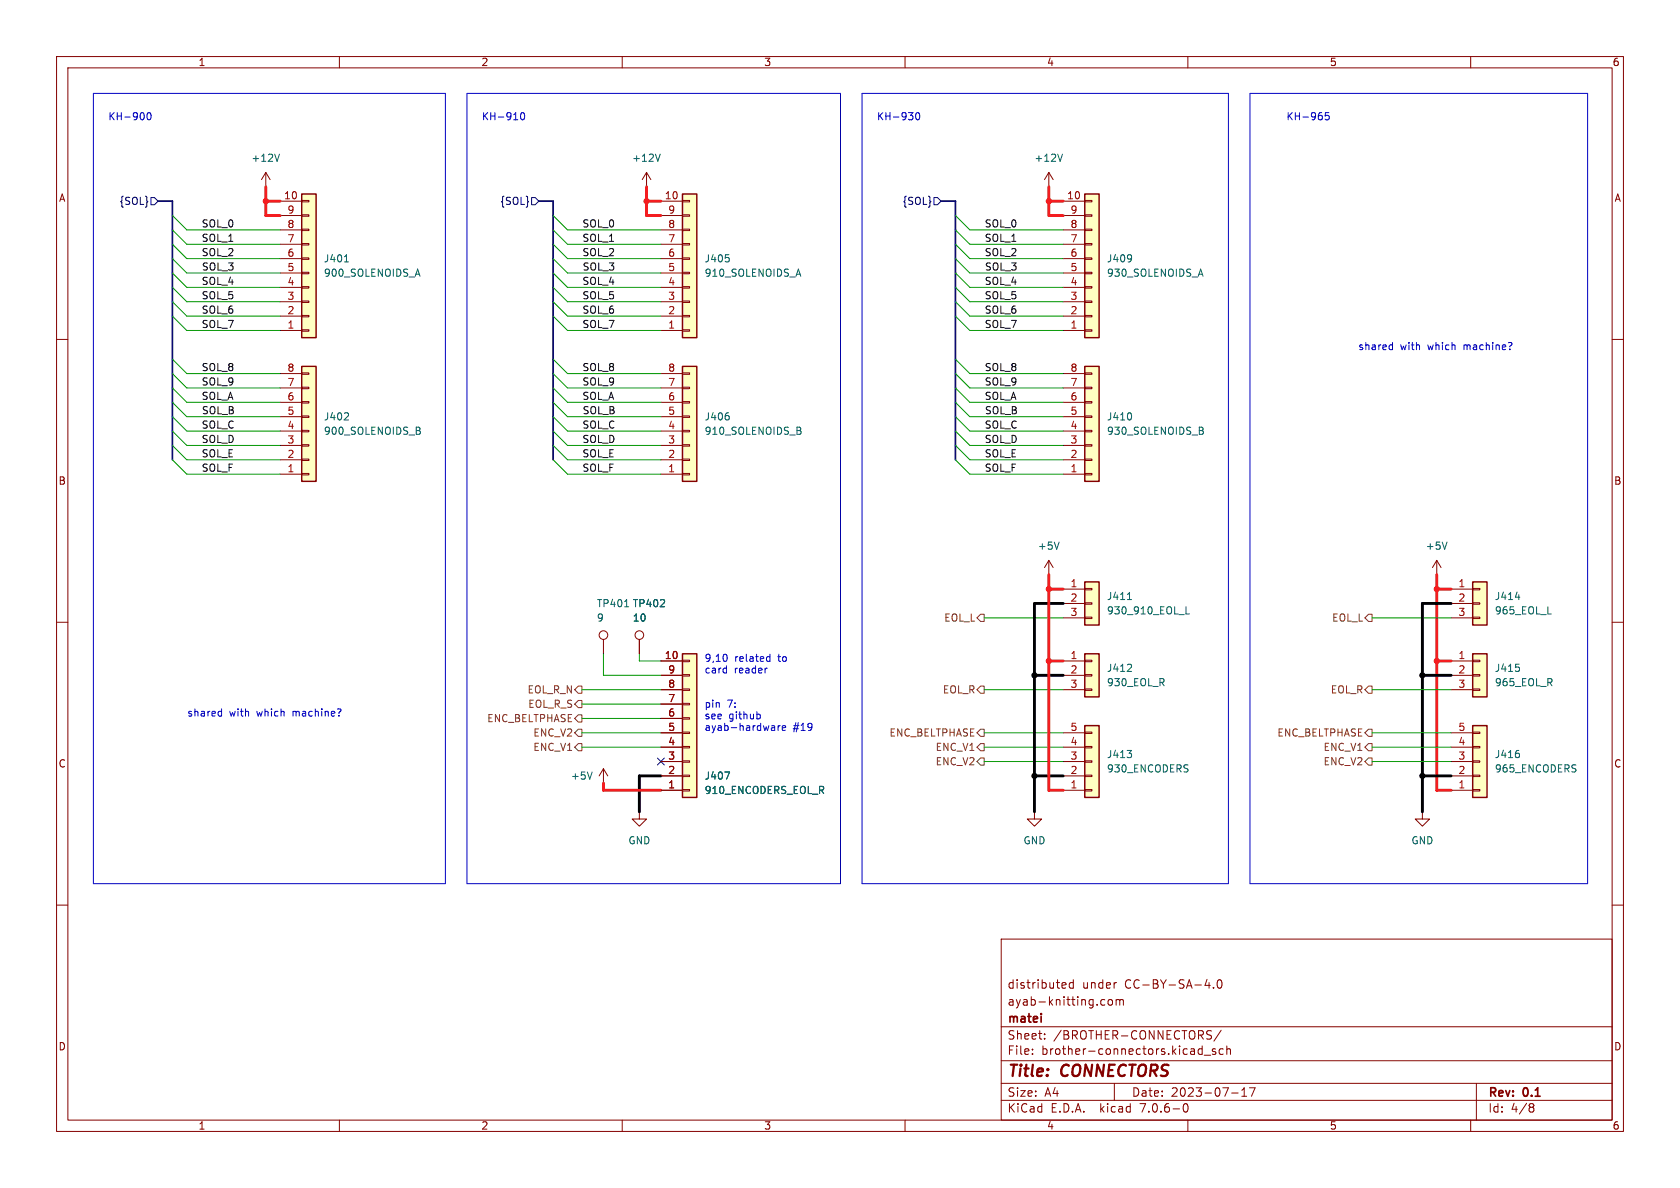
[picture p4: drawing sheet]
<svg xmlns="http://www.w3.org/2000/svg" width="297mm" height="210mm" viewBox="0 0 297 210" stroke-linecap="round" stroke-linejoin="round" font-family="sans-serif">
<g fill="none" stroke="#840000" stroke-width=".18">
<path d="M10 10h277v190h-277zM12 12h273v186h-273zM60 10v2M110 10v2M160 10v2M210 10v2M260 10v2M47 30.5l-.8 1.3M47 30.5v2.5M47 30.5l.8 1.3M49.5 35.6h3.8M49.5 38.1h3.8"/>
<path d="M53.3 35.4h1.3v.3h-1.3zM53.3 38h1.3v.2h-1.3zM114.3 30.5l-.8 1.3M114.3 30.5v2.5M114.3 30.5l.8 1.3M116.8 35.6h3.8M116.8 38.1h3.8M120.6 35.4h1.3v.3h-1.3zM120.6 38h1.3v.2h-1.3zM185.4 30.5v2.5M185.4 30.5l-.7 1.3M185.4 30.5l.8 1.3"/>
<path d="M188 35.6h3.8M188 38.1h3.8M191.8 35.4h1.2v.3h-1.2zM191.8 38h1.2v.2h-1.2zM10 60h2M49.5 58.4h3.8M49.5 55.9h3.8M49.5 53.3h3.8M49.5 50.8h3.8M49.5 48.3h3.8M49.5 45.7h3.8M49.5 43.2h3.8"/>
<path d="M49.5 40.6h3.8M53.3 40.5h1.3v.3h-1.3zM53.3 43.1h1.3v.2h-1.3zM53.3 45.6h1.3v.2h-1.3zM53.3 48.1h1.3v.3h-1.3zM53.3 50.7h1.3v.2h-1.3zM53.3 53.2h1.3v.3h-1.3zM53.3 55.8h1.3v.2h-1.3zM53.3 58.3h1.3v.2h-1.3zM116.8 58.4h3.8M116.8 55.9h3.8M116.8 53.3h3.8"/>
<path d="M116.8 50.8h3.8M116.8 48.3h3.8M116.8 45.7h3.8M116.8 43.2h3.8M116.8 40.6h3.8M120.6 40.5h1.3v.3h-1.3zM120.6 43.1h1.3v.2h-1.3zM120.6 45.6h1.3v.2h-1.3zM120.6 48.1h1.3v.3h-1.3zM120.6 50.7h1.3v.2h-1.3zM120.6 53.2h1.3v.3h-1.3zM120.6 55.8h1.3v.2h-1.3z"/>
<path d="M120.6 58.3h1.3v.2h-1.3zM188 58.4h3.8M188 55.9h3.8M188 53.3h3.8M188 50.8h3.8M188 48.3h3.8M188 45.7h3.8M188 43.2h3.8M188 40.6h3.8M191.8 40.5h1.2v.3h-1.2zM191.8 43.1h1.2v.2h-1.2zM191.8 45.6h1.2v.2h-1.2z"/>
<path d="M191.8 48.1h1.2v.3h-1.2zM191.8 50.7h1.2v.2h-1.2zM191.8 53.2h1.2v.3h-1.2zM191.8 55.8h1.2v.2h-1.2zM191.8 58.3h1.2v.2h-1.2zM285 60h2M49.5 78.7h3.8M49.5 76.2h3.8M49.5 73.7h3.8M49.5 71.1h3.8M49.5 68.6h3.8M49.5 66h3.8"/>
<path d="M53.3 65.9h1.3v.3h-1.3zM53.3 68.5h1.3v.2h-1.3zM53.3 71h1.3v.2h-1.3zM53.3 73.5h1.3v.3h-1.3zM53.3 76.1h1.3v.2h-1.3zM53.3 78.6h1.3v.3h-1.3zM116.8 78.7h3.8M116.8 76.2h3.8M116.8 73.7h3.8M116.8 71.1h3.8M116.8 68.6h3.8M116.8 66h3.8"/>
<path d="M120.6 65.9h1.3v.3h-1.3zM120.6 68.5h1.3v.2h-1.3zM120.6 71h1.3v.2h-1.3zM120.6 73.5h1.3v.3h-1.3zM120.6 76.1h1.3v.2h-1.3zM120.6 78.6h1.3v.3h-1.3zM188 78.7h3.8M188 76.2h3.8M188 73.7h3.8M188 71.1h3.8M188 68.6h3.8M188 66h3.8"/>
<path d="M191.8 65.9h1.2v.3h-1.2zM191.8 68.5h1.2v.2h-1.2zM191.8 71h1.2v.2h-1.2zM191.8 73.5h1.2v.3h-1.2zM191.8 76.1h1.2v.2h-1.2zM191.8 78.6h1.2v.3h-1.2zM49.5 83.8h3.8M49.5 81.3h3.8M53.3 81.2h1.3v.2h-1.3zM53.3 83.7h1.3v.2h-1.3zM116.8 83.8h3.8M116.8 81.3h3.8"/>
<path d="M120.6 81.2h1.3v.2h-1.3zM120.6 83.7h1.3v.2h-1.3zM185.4 99.1l-.7 1.2M185.4 99.1v2.5M185.4 99.1l.8 1.2M188 83.8h3.8M188 81.3h3.8M191.8 81.2h1.2v.2h-1.2zM191.8 83.7h1.2v.2h-1.2zM254 99.1l-.8 1.2M254 99.1v2.5M254 99.1l.8 1.2"/>
<path d="M10 110h2M106.7 113v2.6M113 113v2.6M116.8 116.8h3.8M116.8 119.4h3.8M120.6 116.7h1.3v.3h-1.3zM120.6 119.3h1.3v.2h-1.3zM188 104.1h3.8M188 106.7h3.8M188 109.2h3.8M188 116.8h3.8M188 119.4h3.8"/>
<path d="M191.8 109.1h1.2v.2h-1.2zM191.8 106.6h1.2v.2h-1.2zM191.8 104h1.2v.3h-1.2zM191.8 119.3h1.2v.2h-1.2zM191.8 116.7h1.2v.3h-1.2zM256.5 104.1h3.8M256.5 106.7h3.8M256.5 109.2h3.8M256.5 116.8h3.8M256.5 119.4h3.8M260.3 119.3h1.3v.2h-1.3zM260.3 116.7h1.3v.3h-1.3z"/>
<path d="M260.3 109.1h1.3v.2h-1.3zM260.3 106.6h1.3v.2h-1.3zM260.3 104h1.3v.3h-1.3zM285 110h2M106.7 135.9v2.5M106.7 135.9l-.8 1.3M106.7 135.9l.7 1.3M116.8 139.7h3.8M116.8 137.2h3.8M116.8 134.6h3.8M116.8 132.1h3.8M116.8 129.5h3.8"/>
<path d="M116.8 121.9h3.8M116.8 127h3.8M116.8 124.5h3.8M120.6 121.8h1.3v.2h-1.3zM120.6 124.3h1.3v.3h-1.3zM120.6 126.9h1.3v.2h-1.3zM120.6 129.4h1.3v.3h-1.3zM120.6 132h1.3v.2h-1.3zM120.6 134.5h1.3v.2h-1.3zM120.6 137h1.3v.3h-1.3zM120.6 139.6h1.3v.2h-1.3zM188 139.7h3.8"/>
<path d="M188 137.2h3.8M188 134.6h3.8M188 132.1h3.8M188 129.5h3.8M188 121.9h3.8M191.8 129.4h1.2v.3h-1.2zM191.8 132h1.2v.2h-1.2zM191.8 134.5h1.2v.2h-1.2zM191.8 137h1.2v.3h-1.2zM191.8 139.6h1.2v.2h-1.2zM191.8 121.8h1.2v.2h-1.2zM256.5 139.7h3.8"/>
<path d="M256.5 137.2h3.8M256.5 134.6h3.8M256.5 132.1h3.8M256.5 129.5h3.8M256.5 121.9h3.8M260.3 121.8h1.3v.2h-1.3zM260.3 129.4h1.3v.3h-1.3zM260.3 132h1.3v.2h-1.3zM260.3 134.5h1.3v.2h-1.3zM260.3 137h1.3v.3h-1.3zM260.3 139.6h1.3v.2h-1.3zM10 160h2"/>
<path d="M113 143.5v1.3h1.3l-1.3 1.3-1.2-1.3h1.2M182.9 143.5v1.3h1.2l-1.2 1.3-1.3-1.3h1.3M251.5 143.5v1.3h1.2l-1.2 1.3-1.3-1.3h1.3M285 160h2M177 166h108v32h-108zM188.2 173.7l.3 .4-.8 .1M188.4 174.6l-.2 .1M189.7 173.8l-.4-.1-.3 .3v.4l.2 .2h.5M189.7 173.2v1.5M194.9 176.7l.4 .1M195.3 177.6l-.4 .1M196 176.8l.2-.1 .4 .1 .1 .6-.2 .2-.3 .1-.2-.1z"/>
<path d="M197.2 173.7h.2M197.3 176.8l.4-.1 .3 .2M197.3 176.7v1M198 176.9l.2-.2 .3 .1 .1 .9M198 176.9v.8M213.4 173.1l-.4 1.1h1M213.7 173.7v1M214.5 174.6v.1M215.4 173.3l.1-.1a.81 .81 0 0 1 .6 .6 .81 .81 0 0 1-.3 .8l-.1 .1a.81 .81 0 0 1-.6-.6 .81 .81 0 0 1 .3-.8zM60 198v2M110 198v2M160 198v2"/>
<path d="M177 194.5h108M177 191.5h108M177 187.5h108M177 181.5h108M182.5 186.3v.1M182.5 185.5v.1M184.7 183.6v.1M184.7 182.8v.1M197 191.5v3M209.3 195.2l.2-.1a.81 .81 0 0 1 .6 .6 .81 .81 0 0 1-.3 .8l-.1 .1a.81 .81 0 0 1-.4-1.4zM210 198v2M212 186.3h.5"/>
<path d="M212 185.5h.5M212.5 184.9v1.5M212.9 186.5h1.1M213.6 182.2l.6 .1M213.9 183l.3 .3-.1 .3-.2 .1M214.9 185.5l-.4-.1-.2 .2 .1 .2 .5 .2v.3h-.6M215.9 182.1l-1.3 2M216.2 185.5l-.4-.1-.3 .3v.4l.2 .2h.5M216.9 185.5l.2-.1 .4 .1v.9M216.9 184.9v1.5M217.7 193.2h1.2M219.5 193.8h.9"/>
<path d="M219.5 192.7l.5-.4v1.5M220.9 192.3h1l-.7 1.5M260 198v2M261 191.5v6.5M270.6 195.1h.3l.3 .3-.3 .3M270.6 195.7h.3M270.9 195.7l.2 .2 .1 .4-.3 .3h-.3"/>
<circle cx="106.7" cy="112.3" r=".76"/>
<circle cx="113" cy="112.3" r=".76"/>
</g>
<path d="M184.1 179.2v.1M184.1 179.7v1" fill="none" stroke="#840000" stroke-width=".3"/>
<g fill="#ffffc2" stroke="#ffffc2" stroke-width=".18">
<path d="M120.6 64.8h2.6v20.3h-2.6z"/>
<path d="M191.8 102.9h2.5v7.6h-2.5z"/>
<path d="M191.8 128.3h2.5v12.7h-2.5z"/>
<path d="M191.8 115.6h2.5v7.6h-2.5z"/>
<path d="M191.8 64.8h2.5v20.3h-2.5z"/>
<path d="M53.3 64.8h2.6v20.3h-2.6z"/>
<path d="M120.6 34.3h2.6v25.4h-2.6z"/>
<path d="M53.3 34.3h2.6v25.4h-2.6z"/>
<path d="M191.8 34.3h2.5v25.4h-2.5z"/>
<path d="M260.3 115.6h2.6v7.6h-2.6z"/>
<path d="M260.3 102.9h2.6v7.6h-2.6z"/>
<path d="M120.6 115.6h2.6v25.4h-2.6z"/>
<path d="M260.3 128.3h2.6v12.7h-2.6z"/>
</g>
<g fill="none" stroke="#840000" stroke-width=".25">
<path d="M53.3 34.3h2.6v25.4h-2.6zM120.6 34.3h2.6v25.4h-2.6zM191.8 34.3h2.5v25.4h-2.5zM53.3 64.8h2.6v20.3h-2.6zM120.6 64.8h2.6v20.3h-2.6zM191.8 64.8h2.5v20.3h-2.5zM120.6 115.6h2.6v25.4h-2.6zM191.8 102.9h2.5v7.6h-2.5zM191.8 115.6h2.5v7.6h-2.5zM260.3 115.6h2.6v7.6h-2.6zM260.3 102.9h2.6v7.6h-2.6zM191.8 128.3h2.5v12.7h-2.5z"/>
<path d="M260.3 128.3h2.6v12.7h-2.6z"/>
</g>
<g fill="none" stroke="#006464" stroke-width=".18">
<path d="M49.4 27.2l-.4 1.3M116.7 27.2l-.4 1.3M187.8 27.2l-.4 1.3M60.9 46.3h.7M73.8 47.6l.5 1.2M128.3 45h.6M128.8 45.6l.1 .2-.1 .4M141.1 47.6l.5 1.2M199.9 45.1l.1 .1a1.07 1.07 0 0 1-.1 1M200 45.6l-.1 .2M212.3 47.6l.4 1.2M61.5 73l.1 .2v.3l-.8 .7h.8"/>
<path d="M74 75.5l.3 .3-.3 .3 .3 .3v.3l-.2 .1M128.8 73.5l.1 .2-.1 .5M141.3 75.5l.3 .3-.3 .3 .3 .3v.3l-.2 .1M199.9 73.1l.1 .4-.1 .6M212.4 75.5l.3 .3-.3 .3 .3 .3v.3l-.2 .1M187.2 95.8l-.4 1.3M255.8 95.8l-.4 1.3M199.3 106h.7M199.9 117.5l.1 .2v.3l-.7 .7h.7M209.7 107.3v1.2h.6M267.9 105.6h.8M268 117.4h.6"/>
<path d="M268.5 118l.1 .1-.1 .5M273.6 108.5h.6M104.7 136.5l-.4 1.2M128.1 136.5h.9l-.6 1.2M199.3 132.7h.7l-.4 .4M199.9 133.2l.1 .2-.1 .5M268.5 133.2l.1 .2-.1 .5"/>
</g>
<g fill="none" stroke="#725600" stroke-width=".18">
<path d="M173.4 108.6h.6v1.3h-.6l-.7-.7zM241.9 108.6h.7v1.3h-.7l-.6-.7zM101.6 127l.6-.6h.7v1.2h-.7zM101.6 129.5l.6-.6h.7v1.3h-.7zM102.2 121.3h.7v1.3h-.7l-.6-.7zM102.2 123.8h.7v1.3h-.7l-.6-.6zM102.2 131.4h.7v1.3h-.7l-.6-.6zM173.4 121.3h.6v1.3h-.6l-.7-.7zM173.4 128.9h.6v1.3h-.6l-.7-.7zM173.4 131.4h.6v1.3h-.6l-.7-.6zM173.4 134h.6v1.3h-.6l-.7-.7zM241.9 131.4h.7v1.3h-.7l-.6-.6z"/>
<path d="M241.9 128.9h.7v1.3h-.7l-.6-.7zM241.9 134h.7v1.3h-.7l-.6-.7zM241.9 121.3h.7v1.3h-.7l-.6-.7z"/>
</g>
<path d="M26.7 34.9h.6l.6 .7-.6 .6h-.6zM94 34.9h.6l.6 .7-.6 .6h-.6zM165.1 34.9h.6l.7 .7-.7 .6h-.6zM116.2 134l1.2 1.2M117.4 134l-1.2 1.2" fill="none" stroke="#000084" stroke-width=".18"/>
<g fill="none" stroke="#0000c2" stroke-width=".18">
<path d="M16.5 16.5h62.2v139.7h-62.2zM82.5 16.5h66.1v139.7h-66.1zM152.4 16.5h64.8v139.7h-64.8zM221 16.5h59.7v139.7h-59.7zM234.9 19.9h-.6v.6l.1-.1 .5 .1 .1 .1-.1 .5-.2 .1-.4-.1M26.1 20l.2-.1a.68 .68 0 0 1 .4 .6 .68 .68 0 0 1-.4 .7l-.2-.1-.1-.4zM92.1 20l.2-.1a.68 .68 0 0 1 .5 .6 .68 .68 0 0 1-.5 .7l-.2-.1-.1-.4zM162 20l.2-.1a.68 .68 0 0 1 .4 .6 .68 .68 0 0 1-.4 .7l-.2-.1-.1-.4zM245.8 61h.4M246.2 60.5v1.3M246.2 61.8h-.4M267.1 60.5l.2 .2-.1 .3"/>
<path d="M128.3 118.1l.1 .1M128.4 115.8l.2 .3-.2 .7M128.4 117.7v1.3M128.4 118.9l-.1 .1M135.5 118.1h.1M135.7 116.1h.4M136.1 115.7v1.2M136.1 116.9h-.4M38.8 125.7l.4 .1M39.2 125.3v1.3M39.2 126.5l-.4 .1M60.1 125.3l.2 .2-.1 .3"/>
<path d="M134.2 126.2l.2 .3v.3l-.2 .3M136.8 128.3l.2 .2v.6M137 129.1h-.5M137 128.6h-.5M137.6 128.3v.8M137.9 128.3l-.3 .2M138.3 128.7l.6-.1-.1-.3h-.3l-.2 .2v.6h.5"/>
</g>
<path d="M27.9 35.6h2.6v45.7M95.2 35.6h2.6v45.7M166.4 35.6h2.5v45.7" fill="none" stroke="#000084" stroke-width=".3"/>
<g fill="none" stroke="#ff1a1e" stroke-width=".51">
<path d="M47 33v5.1h2.5M47 35.6h2.5M114.3 33v5.1h2.5M114.3 35.6h2.5M185.4 33v5.1h2.6M185.4 35.6h2.6M185.4 101.6v38.1h2.6M185.4 104.1h2.6M185.4 116.8h2.6M254 101.6v38.1h2.5M254 104.1h2.5M254 116.8h2.5"/>
<path d="M106.7 138.4v1.3h10.1"/>
</g>
<g fill="none" stroke="#009600" stroke-width=".18">
<path d="M30.5 38.1l2.5 2.5h16.5M97.8 38.1l2.5 2.5h16.5M168.9 38.1l2.5 2.5h16.6M30.5 55.9l2.5 2.5h16.5M30.5 43.2l2.5 2.5h16.5M30.5 45.7l2.5 2.6h16.5M30.5 48.3l2.5 2.5h16.5M30.5 50.8l2.5 2.5h16.5M30.5 53.3l2.5 2.6h16.5M30.5 40.6l2.5 2.6h16.5M97.8 55.9l2.5 2.5h16.5M97.8 43.2l2.5 2.5h16.5"/>
<path d="M97.8 45.7l2.5 2.6h16.5M97.8 48.3l2.5 2.5h16.5M97.8 50.8l2.5 2.5h16.5M97.8 53.3l2.5 2.6h16.5M97.8 40.6l2.5 2.6h16.5M168.9 55.9l2.5 2.5h16.6M168.9 43.2l2.5 2.5h16.6M168.9 45.7l2.5 2.6h16.6M168.9 48.3l2.5 2.5h16.6M168.9 50.8l2.5 2.5h16.6M168.9 53.3l2.5 2.6h16.6M168.9 40.6l2.5 2.6h16.6"/>
<path d="M30.5 76.2l2.5 2.5h16.5M30.5 66l2.5 2.6h16.5M30.5 71.1l2.5 2.6h16.5M30.5 68.6l2.5 2.5h16.5M30.5 63.5l2.5 2.5h16.5M30.5 73.7l2.5 2.5h16.5M30.5 78.7l2.5 2.6h16.5M97.8 76.2l2.5 2.5h16.5M97.8 66l2.5 2.6h16.5M97.8 71.1l2.5 2.6h16.5M97.8 68.6l2.5 2.5h16.5M97.8 63.5l2.5 2.5h16.5"/>
<path d="M97.8 73.7l2.5 2.5h16.5M97.8 78.7l2.5 2.6h16.5M168.9 76.2l2.5 2.5h16.6M168.9 66l2.5 2.6h16.6M168.9 71.1l2.5 2.6h16.6M168.9 68.6l2.5 2.5h16.6M168.9 63.5l2.5 2.5h16.6M168.9 73.7l2.5 2.5h16.6M168.9 78.7l2.5 2.6h16.6M30.5 81.3l2.5 2.5h16.5M97.8 81.3l2.5 2.5h16.5M168.9 81.3l2.5 2.5h16.6"/>
<path d="M106.7 115.6v3.8h10.1M113 115.6v1.2h3.8M174 109.2h14M242.6 109.2h13.9M102.9 132.1h13.9M102.9 129.5h13.9M102.9 121.9h13.9M102.9 127h13.9M102.9 124.5h13.9M174 132.1h14M174 129.5h14M174 134.6h14"/>
<path d="M174 121.9h14M242.6 132.1h13.9M242.6 129.5h13.9M242.6 134.6h13.9M242.6 121.9h13.9"/>
</g>
<path d="M182.9 119.4h5.1M188 106.7h-5.1v36.8M251.5 119.4h5M256.5 106.7h-5v36.8M116.8 137.2h-3.8v6.3M182.9 137.2h5.1M251.5 137.2h5" fill="none" stroke="#000" stroke-width=".51"/>
<g fill="#ff1a1e" stroke="#ff1a1e" stroke-width=".18">
<circle cx="185.4" cy="104.1" r=".46"/>
<circle cx="185.4" cy="35.6" r=".46"/>
<circle cx="254" cy="104.1" r=".46"/>
<circle cx="185.4" cy="116.8" r=".46"/>
<circle cx="254" cy="116.8" r=".46"/>
<circle cx="47" cy="35.6" r=".46"/>
<circle cx="114.3" cy="35.6" r=".46"/>
</g>
<g fill="#000" stroke="#000" stroke-width=".18">
<circle cx="182.9" cy="119.4" r=".46"/>
<circle cx="251.5" cy="119.4" r=".46"/>
<circle cx="182.9" cy="137.2" r=".46"/>
<circle cx="251.5" cy="137.2" r=".46"/>
</g>
<g font-size="2.8" fill="#840000">
<text x="178" y="190.9">Title:</text>
<text x="187.7" y="190.9">CONNECTORS</text>
</g>
<g font-size="2.1" fill="#840000">
<text x="178" y="178">ayab-knitting.com</text>
<text x="178" y="175">distributed</text>
<text x="191.3" y="175">under</text>
<text x="198.9" y="175">CC-BY-SA-4.0</text>
<text x="178" y="184">Sheet:</text>
<text x="178" y="181.2">matei</text>
<text x="186.2" y="184">/BROTHER-CONNECTORS/</text>
<text x="178" y="186.7">File:</text>
<text x="184.1" y="186.7">brother-connectors.kicad_sch</text>
<text x="178" y="196.9">KiCad</text>
<text x="178" y="194.1">Size:</text>
<text x="184.7" y="194.1">A4</text>
<text x="185.7" y="196.9">E.D.A.</text>
<text x="194.6" y="196.9">kicad</text>
<text x="200" y="194.1">Date:</text>
<text x="201.8" y="196.9">7.0.6-0</text>
<text x="207" y="194.1">2023-07-17</text>
<text x="263" y="194.3">Rev:</text>
<text x="263" y="196.9">Id:</text>
<text x="267.1" y="196.9">4/8</text>
<text x="269.4" y="194.3">0.1</text>
</g>
<g font-size="1.8" fill="#840000">
<text x="35" y="11.9">1</text>
<text x="85" y="11.9">2</text>
<text x="135" y="11.9">3</text>
<text x="185" y="11.9">4</text>
<text x="235" y="11.9">5</text>
<text x="285" y="11.9">6</text>
<text x="10.3" y="35.9">A</text>
<text x="285.3" y="35.9">A</text>
<text x="10.3" y="85.9">B</text>
<text x="285.3" y="85.9">B</text>
<text x="10.3" y="135.9">C</text>
<text x="285.3" y="135.9">C</text>
<text x="10.3" y="185.9">D</text>
<text x="285.3" y="185.9">D</text>
<text x="35" y="199.9">1</text>
<text x="85" y="199.9">2</text>
<text x="135" y="199.9">3</text>
<text x="185" y="199.9">4</text>
<text x="235" y="199.9">5</text>
<text x="285" y="199.9">6</text>
</g>
<g font-size="1.8" fill="#0000c2">
<text x="19" y="21.3">KH-900</text>
<text x="85.1" y="21.3">KH-910</text>
<text x="154.9" y="21.3">KH-930</text>
<text x="227.3" y="21.3">KH-965</text>
<text x="240" y="62">shared</text>
<text x="247.6" y="62">with</text>
<text x="252.5" y="62">which</text>
<text x="259" y="62">machine?</text>
<text x="124.5" y="117.1">9,10</text>
<text x="124.5" y="119.1">card</text>
<text x="129.8" y="119.1">reader</text>
<text x="129.9" y="117.1">related</text>
<text x="137.7" y="117.1">to</text>
<text x="124.5" y="125.2">pin</text>
<text x="128.5" y="125.2">7:</text>
<text x="33" y="126.8">shared</text>
<text x="40.5" y="126.8">with</text>
<text x="45.5" y="126.8">which</text>
<text x="52" y="126.8">machine?</text>
<text x="124.5" y="127.2">see</text>
<text x="124.5" y="129.3">ayab-hardware</text>
<text x="128.8" y="127.2">github</text>
<text x="140.2" y="129.3">#19</text>
</g>
<g font-size="1.8" fill="#006464">
<text x="44.3" y="28.8">+12V</text>
<text x="111.7" y="28.8">+12V</text>
<text x="182.8" y="28.8">+12V</text>
<text x="57.2" y="46.6">J401</text>
<text x="124.5" y="46.6">J405</text>
<text x="195.6" y="46.6">J409</text>
<text x="57.2" y="49.1">900_SOLENOIDS_A</text>
<text x="124.5" y="49.1">910_SOLENOIDS_A</text>
<text x="195.6" y="49.1">930_SOLENOIDS_A</text>
<text x="57.2" y="74.5">J402</text>
<text x="57.2" y="77.1">900_SOLENOIDS_B</text>
<text x="124.5" y="74.5">J406</text>
<text x="124.5" y="77.1">910_SOLENOIDS_B</text>
<text x="195.6" y="74.5">J410</text>
<text x="195.6" y="77.1">930_SOLENOIDS_B</text>
<text x="183.4" y="97.4">+5V</text>
<text x="252" y="97.4">+5V</text>
<text x="105.4" y="107.5">TP401 TP402</text>
<text x="111.8" y="107.5">TP402</text>
<text x="195.6" y="106.3">J411</text>
<text x="264.2" y="106.3">J414</text>
<text x="105.4" y="110.1">9</text>
<text x="111.8" y="110.1">10</text>
<text x="195.6" y="108.8">930_910_EOL_L</text>
<text x="264.2" y="108.8">965_EOL_L</text>
<text x="195.6" y="119">J412</text>
<text x="264.2" y="119">J415</text>
<text x="195.6" y="121.5">930_EOL_R</text>
<text x="264.2" y="121.5">965_EOL_R</text>
<text x="195.6" y="134.2">J413</text>
<text x="195.6" y="136.8">930_ENCODERS</text>
<text x="264.2" y="134.2">J416</text>
<text x="264.2" y="136.8">965_ENCODERS</text>
<text x="100.8" y="138">+5V</text>
<text x="124.5" y="138">J407</text>
<text x="124.5" y="140.6">910_ENCODERS_EOL_R</text>
<text x="111" y="149.5">GND</text>
<text x="180.8" y="149.5">GND</text>
<text x="249.4" y="149.5">GND</text>
</g>
<g font-size="1.8" fill="#a90000">
<text x="50.1" y="35.3">10</text>
<text x="117.4" y="35.3">10</text>
<text x="188.6" y="35.3">10</text>
<text x="50.7" y="40.4">8</text>
<text x="50.7" y="37.8">9</text>
<text x="118" y="40.4">8</text>
<text x="118" y="37.8">9</text>
<text x="189.2" y="40.4">8</text>
<text x="189.2" y="37.8">9</text>
<text x="50.7" y="45.5">6</text>
<text x="50.7" y="42.9">7</text>
<text x="118" y="45.5">6</text>
<text x="118" y="42.9">7</text>
<text x="189.2" y="45.5">6</text>
<text x="189.2" y="42.9">7</text>
<text x="50.7" y="53.1">3</text>
<text x="50.7" y="50.5">4</text>
<text x="50.7" y="48">5</text>
<text x="118" y="53.1">3</text>
<text x="118" y="50.5">4</text>
<text x="118" y="48">5</text>
<text x="189.2" y="53.1">3</text>
<text x="189.2" y="50.5">4</text>
<text x="189.2" y="48">5</text>
<text x="50.7" y="58.2">1</text>
<text x="50.7" y="55.6">2</text>
<text x="118" y="58.2">1</text>
<text x="118" y="55.6">2</text>
<text x="189.2" y="58.2">1</text>
<text x="189.2" y="55.6">2</text>
<text x="50.7" y="65.8">8</text>
<text x="118" y="65.8">8</text>
<text x="189.2" y="65.8">8</text>
<text x="50.7" y="70.9">6</text>
<text x="50.7" y="68.3">7</text>
<text x="118" y="70.9">6</text>
<text x="118" y="68.3">7</text>
<text x="189.2" y="70.9">6</text>
<text x="189.2" y="68.3">7</text>
<text x="50.7" y="75.9">4</text>
<text x="50.7" y="73.4">5</text>
<text x="118" y="75.9">4</text>
<text x="118" y="73.4">5</text>
<text x="189.2" y="75.9">4</text>
<text x="189.2" y="73.4">5</text>
<text x="50.7" y="83.6">1</text>
<text x="50.7" y="81">2</text>
<text x="50.7" y="78.5">3</text>
<text x="118" y="83.6">1</text>
<text x="118" y="81">2</text>
<text x="118" y="78.5">3</text>
<text x="189.2" y="83.6">1</text>
<text x="189.2" y="81">2</text>
<text x="189.2" y="78.5">3</text>
<text x="189.2" y="103.9">1</text>
<text x="189.2" y="106.4">2</text>
<text x="257.7" y="103.9">1</text>
<text x="257.7" y="106.4">2</text>
<text x="189.2" y="109">3</text>
<text x="257.7" y="109">3</text>
<text x="117.4" y="116.6">10</text>
<text x="118" y="119.1">9</text>
<text x="189.2" y="116.6">1</text>
<text x="189.2" y="119.1">2</text>
<text x="257.7" y="116.6">1</text>
<text x="257.7" y="119.1">2</text>
<text x="118" y="124.2">7</text>
<text x="118" y="121.7">8</text>
<text x="189.2" y="121.7">3</text>
<text x="257.7" y="121.7">3</text>
<text x="118" y="131.8">4</text>
<text x="118" y="129.3">5</text>
<text x="118" y="126.7">6</text>
<text x="189.2" y="131.8">4</text>
<text x="189.2" y="129.3">5</text>
<text x="257.7" y="131.8">4</text>
<text x="257.7" y="129.3">5</text>
<text x="118" y="136.9">2</text>
<text x="118" y="134.4">3</text>
<text x="189.2" y="136.9">2</text>
<text x="189.2" y="134.4">3</text>
<text x="257.7" y="136.9">2</text>
<text x="257.7" y="134.4">3</text>
<text x="118" y="139.4">1</text>
<text x="189.2" y="139.4">1</text>
<text x="257.7" y="139.4">1</text>
</g>
<g font-size="1.8" fill="#000084">
<text x="21" y="36.4">{SOL}</text>
<text x="88.3" y="36.4">{SOL}</text>
<text x="159.4" y="36.4">{SOL}</text>
</g>
<g font-size="1.8" fill="#0f0f0f">
<text x="35.6" y="40.3">SOL_0</text>
<text x="102.9" y="40.3">SOL_0</text>
<text x="174" y="40.3">SOL_0</text>
<text x="35.6" y="42.8">SOL_1</text>
<text x="35.6" y="45.4">SOL_2</text>
<text x="35.6" y="47.9">SOL_3</text>
<text x="102.9" y="45.4">SOL_2</text>
<text x="102.9" y="42.8">SOL_1</text>
<text x="102.9" y="47.9">SOL_3</text>
<text x="174" y="42.8">SOL_1</text>
<text x="174" y="45.4">SOL_2</text>
<text x="174" y="47.9">SOL_3</text>
<text x="35.6" y="50.5">SOL_4</text>
<text x="35.6" y="53">SOL_5</text>
<text x="102.9" y="50.5">SOL_4</text>
<text x="102.9" y="53">SOL_5</text>
<text x="174" y="53">SOL_5</text>
<text x="174" y="50.5">SOL_4</text>
<text x="35.6" y="58.1">SOL_7</text>
<text x="35.6" y="55.5">SOL_6</text>
<text x="102.9" y="55.5">SOL_6</text>
<text x="102.9" y="58.1">SOL_7</text>
<text x="174" y="58.1">SOL_7</text>
<text x="174" y="55.5">SOL_6</text>
<text x="35.6" y="65.7">SOL_8</text>
<text x="102.9" y="65.7">SOL_8</text>
<text x="174" y="65.7">SOL_8</text>
<text x="35.6" y="68.2">SOL_9</text>
<text x="35.6" y="70.8">SOL_A</text>
<text x="102.9" y="68.2">SOL_9</text>
<text x="102.9" y="70.8">SOL_A</text>
<text x="174" y="68.2">SOL_9</text>
<text x="174" y="70.8">SOL_A</text>
<text x="35.6" y="75.9">SOL_C</text>
<text x="35.6" y="73.3">SOL_B</text>
<text x="102.9" y="75.9">SOL_C</text>
<text x="102.9" y="73.3">SOL_B</text>
<text x="174" y="75.9">SOL_C</text>
<text x="174" y="73.3">SOL_B</text>
<text x="35.6" y="78.4">SOL_D</text>
<text x="35.6" y="80.9">SOL_E</text>
<text x="35.6" y="83.5">SOL_F</text>
<text x="102.9" y="83.5">SOL_F</text>
<text x="102.9" y="80.9">SOL_E</text>
<text x="102.9" y="78.4">SOL_D</text>
<text x="174" y="80.9">SOL_E</text>
<text x="174" y="78.4">SOL_D</text>
<text x="174" y="83.5">SOL_F</text>
</g>
<g font-size="1.8" fill="#725600">
<text x="166.8" y="110.1">EOL_L</text>
<text x="235.4" y="110.1">EOL_L</text>
<text x="93.2" y="122.8">EOL_R_N</text>
<text x="93.3" y="125.3">EOL_R_S</text>
<text x="166.6" y="122.8">EOL_R</text>
<text x="235.2" y="122.8">EOL_R</text>
<text x="86" y="127.9">ENC_BELTPHASE</text>
<text x="94.2" y="130.4">ENC_V2</text>
<text x="157.1" y="130.4">ENC_BELTPHASE</text>
<text x="225.7" y="130.4">ENC_BELTPHASE</text>
<text x="94.2" y="132.9">ENC_V1</text>
<text x="165.3" y="132.9">ENC_V1</text>
<text x="165.3" y="135.5">ENC_V2</text>
<text x="233.9" y="132.9">ENC_V1</text>
<text x="233.9" y="135.5">ENC_V2</text>
</g>
</svg>
